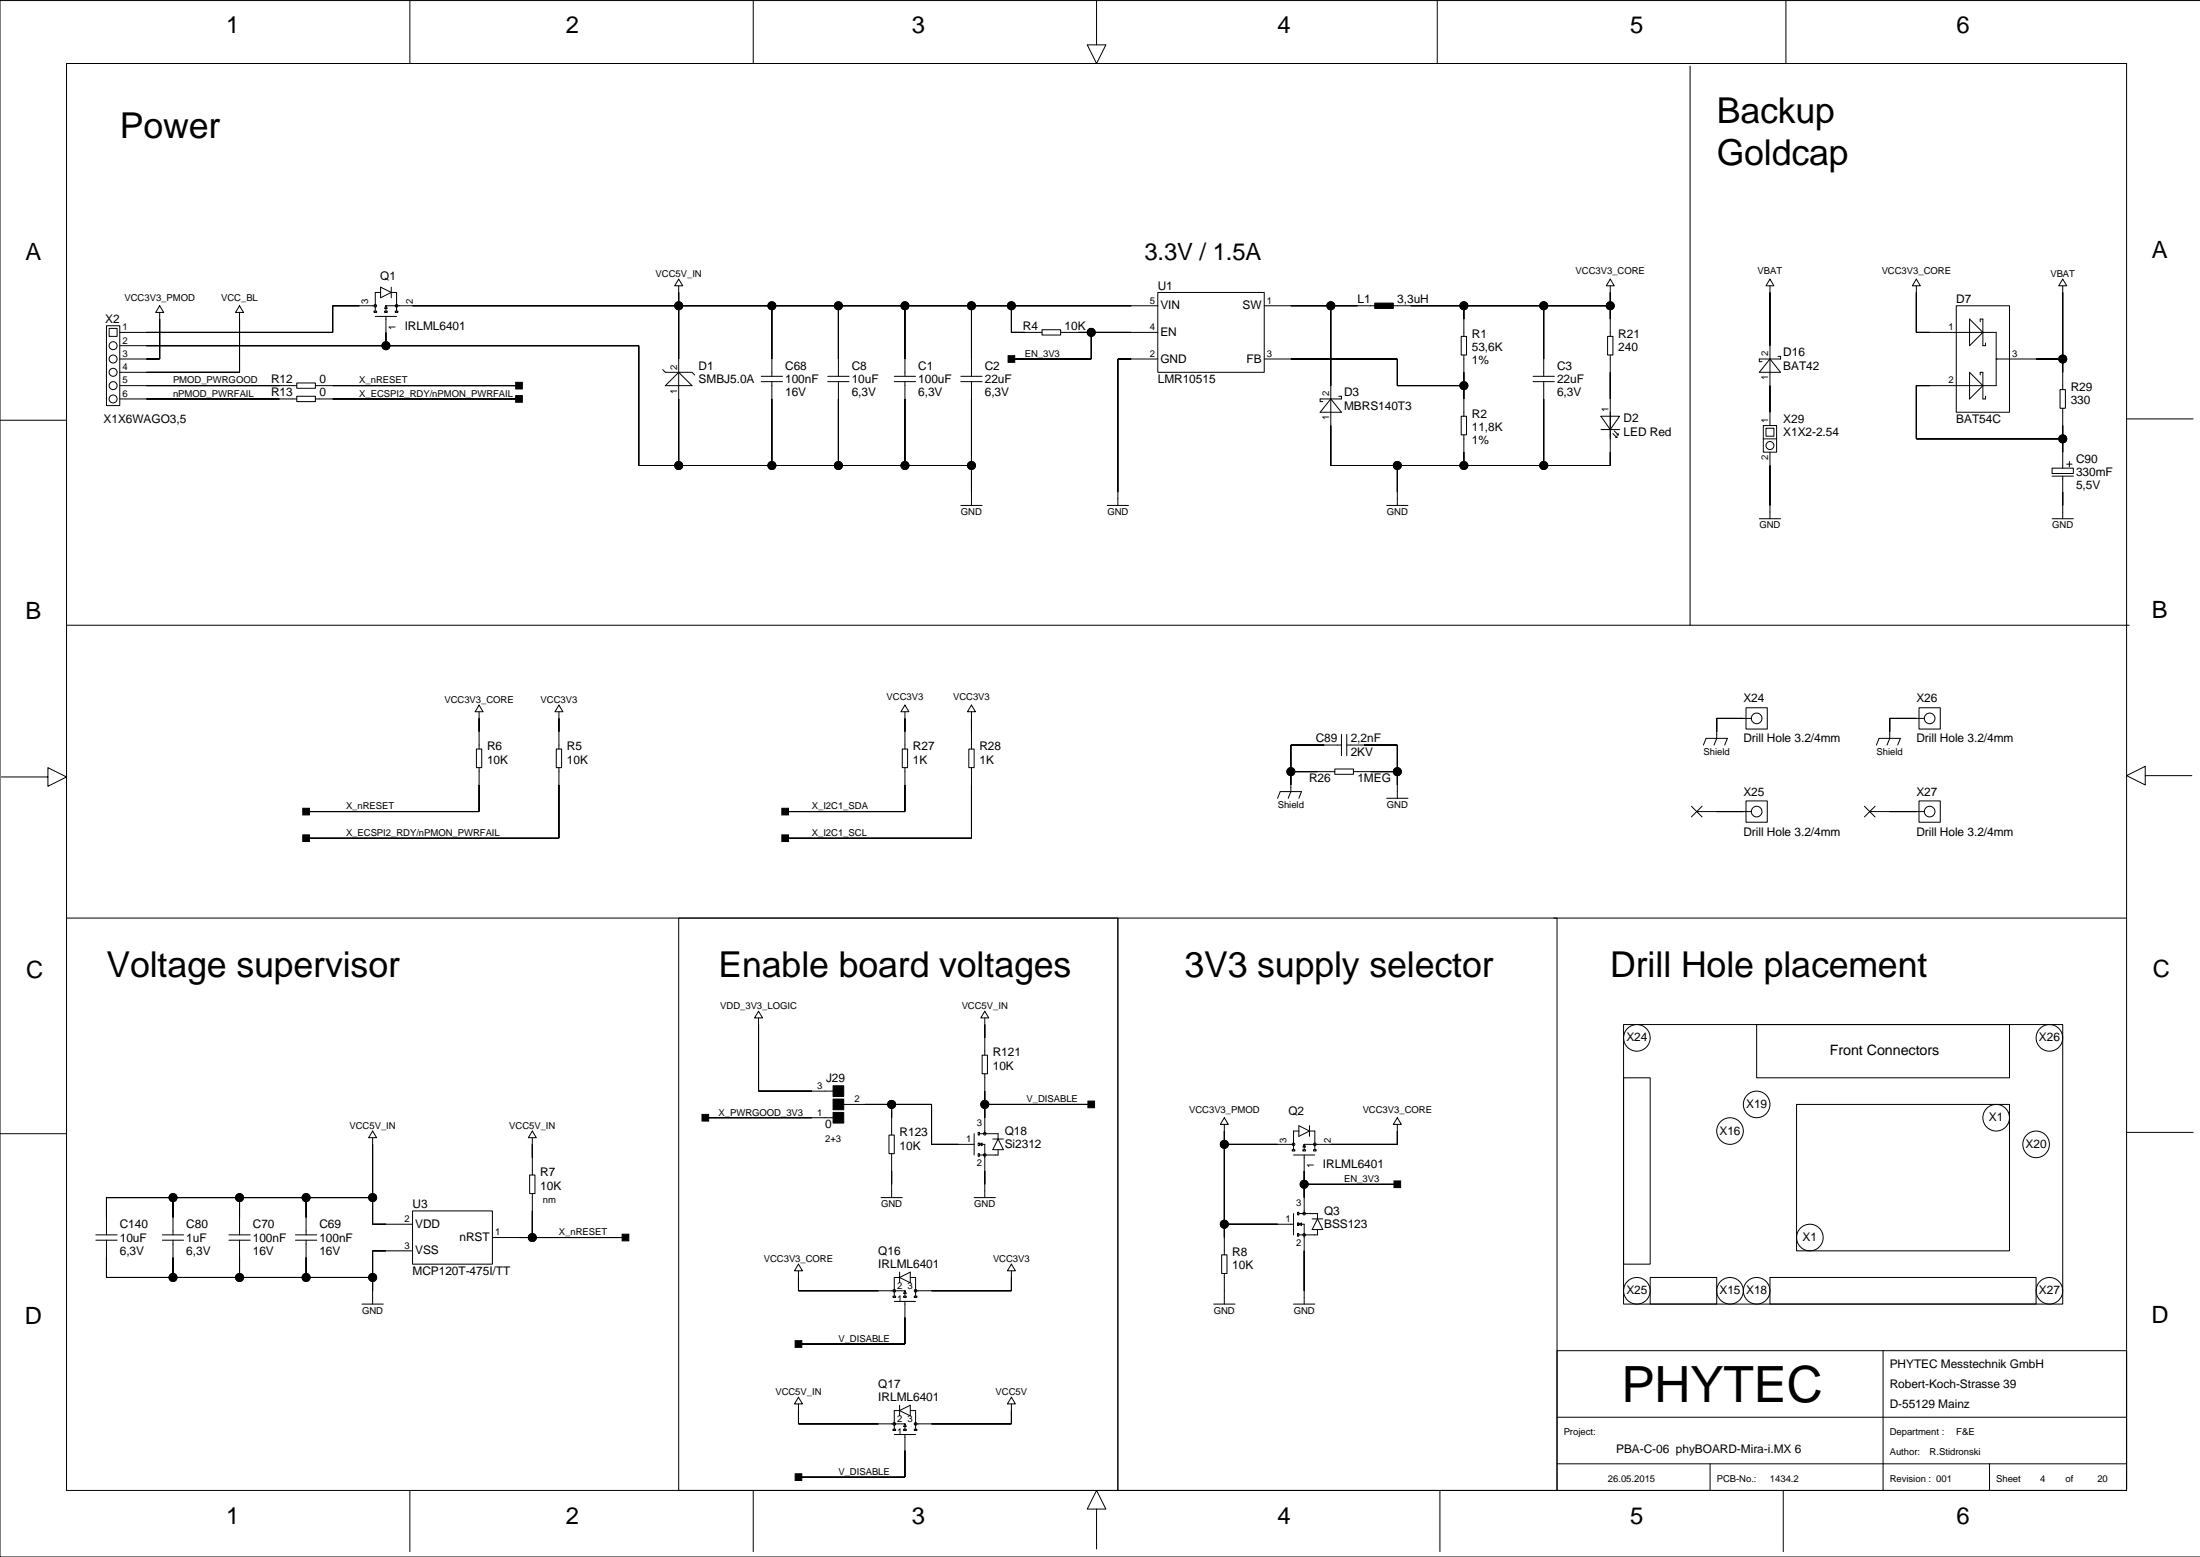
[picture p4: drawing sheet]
<svg xmlns="http://www.w3.org/2000/svg" width="420mm" height="297mm" viewBox="0 0 420 297" stroke-linecap="round" stroke-linejoin="round" font-family="sans-serif">
<g fill="none" stroke="#000" stroke-width=".19">
<path d="M78.2 -.1v12.2M143.7 -.1v12.2M209.2 -.1v8.7h1.8l-1.8 3.5-1.7-3.5h1.7M274.3 -.1v12.2M340.8 -.1v12.2M322.5 12.6v106.7M419.9 .1h-419.9v296.9h419.9M30.5 58.3l.7 1.3h-1.5zM30.5 59.6v8.9h-7.6M45.7 58.3l.8 1.3h-1.6zM45.7 59.6v11.4h-22.8M71.4 59.3h.5v.3h-.5z"/>
<path d="M71.6 58.3h-8.1v5.1h-40.6M72.6 54.8l2.1 1-2.1 1zM72.6 55.8h-1v3.5M73.4 59.3h.5v.3h-.5zM73.6 58.3l.3 .5h-.5zM73.6 58.3h147.3M73.6 58.3v1M74.7 54.8v2M74.7 55.8h1v3.5M75.4 59.3h.5v.3h-.5zM129.5 53.3l.8 1.2h-1.6zM129.5 54.5v34.3"/>
<path d="M147.3 58.3v13.5M160 58.3v13.5M172.7 58.3v13.5M185.4 58.3v13.5M193 58.3v5.1h5.8M220.9 55.8h20.3v15.2h-20.3zM241.2 58.3h21.1M253.9 58.3v30.5h53.4v-21.1M265.9 58.3h41.4M279.3 58.3v5.9M294.6 58.3v13.5M307.3 53.3l.7 1.2h-1.5z"/>
<path d="M307.3 54.5v9.7M337.7 53.3l.8 1.2h-1.5zM337.7 54.5v26.7M365.7 53.3l.7 1.2h-1.5zM365.7 54.5v8.9h15.2v10.2h-15.2v10.1h27.9M373.3 58.3h10.2v20.3h-10.2zM393.6 53.3l.8 1.2h-1.6zM393.6 54.5v19.8M20.3 62.1h2.6v15.3h-2.6zM20.8 62.7h1.5v1.5h-1.5zM22.9 73.6h33.7M22.9 76.1h33.7"/>
<path d="M22.9 66h99v22.8h63.5M56.6 73.1h3.6v1h-3.6zM56.6 75.6h3.6v1h-3.6zM60.2 73.6h38.8M60.2 76.1h38.8M71.6 60.4h4.1M73.6 60.4v5.6M126.5 70.5l.5 .5h5.1l.5 .5M129.5 71l2.6 2.6h-5.1zM145.3 71.8h4M145.3 72.8h4M147.3 72.8v16"/>
<path d="M158 71.8h4M158 72.8h4M160 63.4h.1M160 72.8v16M162.5 63.4h.1M170.6 71.8h4.1M170.6 72.8h4.1M172.7 72.8v16M183.3 71.8h4.1M183.3 72.8h4.1M185.4 72.8v23.6M198.8 62.9h3.6v1h-3.6z"/>
<path d="M202.4 63.4h18.5M208.2 63.4v5.1h-15.2M220.9 68.5h-7.6v27.9M241.2 68.5h25.4v5.1h12.7M253.9 76.1l2.1 2.5h-4.1zM255.5 75.6h.5v.5h-4.1v.5h.5M278.8 64.2h1v3.5h-1zM278.8 79.4h1v3.6h-1zM279.3 67.7v11.7M292.5 71.8h4.1M292.5 72.8h4.1M294.6 72.8v16"/>
<path d="M305.5 79.4h3.5l-1.7 2.5zM306.8 64.2h1v3.5h-1zM337.7 68.5l2.1 2.5h-4.1zM339.3 68h.5v.5h-4.1v.5h.5M375.8 71l2.6 2.6-2.6 2.5zM375.8 60.9l2.6 2.5-2.6 2.6zM377.9 71.5v-.5h.5v5.1h.5v-.5M377.9 61.4v-.5h.5v5.1h.5v-.6M380.9 68.5h.1M380.9 68.5h12.7M393.1 74.3h1v3.6h-1zM393.6 77.9v11.4"/>
<path d="M405.8 79.9h12.7M0 80.2h12.7M183.3 96.4h4.1M211.3 96.4h4M264.6 96.4h4.1M266.6 88.8v7.6M279.3 83v5.8M305.5 81.9h3.5M307.8 82.7l.7 .8M308 82.2l.8 .8M308.3 83.5h.2M308.5 83h.3"/>
<path d="M308.5 83.2v.3M308.8 82.7v.3M335.7 99h4.1M336.5 81.2h2.5v5.1h-2.5zM336.5 83.7h2.5M337 81.7h1.5v1.5h-1.5zM337.7 86.3v12.7M391.6 89.3h4v1h-4zM391.6 99h4M391.6 90.8h4M393.6 90.8v8.2M394.4 88.6h1"/>
<path d="M394.9 88v1.1M12.7 119.3h393.6M91.4 134.5l.8 1.3h-1.5zM91.4 135.8v7.1M106.7 134.5l.7 1.3h-1.5zM106.7 135.8v7.1M172.7 134.5l.7 1.3h-1.5zM172.7 135.8v7.1M185.4 134.5l.7 1.3h-1.5zM185.4 135.8v7.1M333.2 135h4v4.1h-4zM334.2 137.1h-6.6v3.8l-.5 1.2"/>
<path d="M366.2 135h4v4.1h-4zM367.2 137.1h-6.6v3.8l-.5 1.2M.3 148.2h8.8v-1.7l3.6 1.7-3.6 1.8v-1.8M90.9 142.9h1v3.6h-1zM91.4 146.5v8.3h-33M106.1 142.9h1.1v3.6h-1.1zM106.7 146.5v13.4h-48.3M172.2 142.9h1v3.6h-1zM172.7 146.5v8.3h-22.9M184.9 142.9h1v3.6h-1zM185.4 146.5v13.4h-35.6M243.8 152.3l.5-1.3h4.1l-.6 1.3"/>
<path d="M246.3 147.2h8.4M254.7 146.7h3.6v1h-3.6zM256 140.1v4.1M256 142.1h-9.7v8.9l-.5 1.3M257 142.1h9.6v10.2M257 140.1v4.1M258.3 147.2h8.3M264.6 152.3h4.1M322.8 153.8l2 2M323.8 154.8h10.4M324.8 153.8l-2 2M325 142.1l.6-1.2h4l-.5 1.2"/>
<path d="M333.2 152.8h4v4.1h-4zM355.8 153.8l2 2M356.8 154.8h10.4M357.8 153.8l-2 2M358.1 142.1l.5-1.2h4l-.5 1.2M366.2 152.8h4v4.1h-4zM409.4 148v1.8l-3.6-1.8 3.6-1.8v1.8h8.8M12.7 175.1h200.6M129.5 175.1h83.8v109.2h-83.8zM213.3 175.1h83.8v109.2h-83.8zM296.5 175.1h109.2M144.7 192.9l.8 1.3h-1.5z"/>
<path d="M144.7 194.2v14h14.3M187.9 192.9l.8 1.3h-1.5zM187.9 194.2v7.1M309.8 195.5h83.8v53.3h-83.8zM335.2 195.5h48.3v10.1h-48.3zM0 216.3h12.7M71.1 215.8l.8 1.2h-1.6zM71.1 217v16.6h7.6M101.6 215.8l.7 1.2h-1.5zM101.6 217v7.2M134.6 213.2h24.4M161 210.7h16.8v7.6h8.1"/>
<path d="M169.6 216.5h1v3.6h-1zM170.1 210.7v5.8M185.9 216.3v4M186.6 216h.3v.5h-.3zM186.6 218.1h.3v.5h-.3zM186.9 218.3l.5-.2v.5zM186.9 216.3h3.6v1M186.9 218.3h1v10.2M187.4 201.3h1v3.6h-1zM187.9 204.9v11.4M187.9 210.7h20.3M189.4 217.3h2.1"/>
<path d="M190.5 219.3v1h-3.6M190.5 217.3l1 2h-2.1zM233.6 213.2l.8 1.3h-1.5zM233.6 218.3h13.2M233.6 214.5v24.9M246.6 219.3h.5v.3h-.5zM247.8 215.8h-1v3.5M247.8 214.8l2.1 1-2.1 1zM248.6 219.3h.5v.3h-.5zM248.9 218.3l.2 .5h-.5zM248.9 218.3v1M249.9 214.8v2"/>
<path d="M249.9 215.8h1v3.5M250.6 219.3h.5v.3h-.5zM266.6 213.2l.8 1.3h-1.5zM266.6 214.5v3.8h-17.7M309.8 205.6h5.1v35.6h-5.1zM342.8 210.7h40.7v27.9h-40.7zM405.8 216h12.7M18.3 235.6h4M18.3 236.6h4M20.3 236.6v7.1h50.8M31 235.6h4M31 236.6h4"/>
<path d="M33 228.5v7.1M33 236.6v7.1M43.7 235.6h4M43.7 236.6h4M45.7 228.5v7.1M45.7 236.6v7.1M56.4 235.6h4M56.4 236.6h4M58.4 228.5v7.1M58.4 236.6v7.1M71.1 228.5h-50.8v7.1M78.7 231h15.3v10.2h-15.3z"/>
<path d="M78.7 238.6h-7.6v10.2M94 236.1h25.4M101.1 224.2h1v3.5h-1zM101.6 227.7v8.4M168.1 228.5h4.1M170.1 220.1v8.4M185.9 228.5h4M186.6 220.1h.3v.5h-.3zM233.1 239.4h1v3.5h-1zM233.6 233.6h13.2M246.8 231.5v4.1M246.8 220.3h4.1"/>
<path d="M247.6 231.3h.2v.5h-.2zM247.6 233.3h.2v.5h-.2zM247.6 235.3h.2v.5h-.2zM247.8 233.6l.6-.3v.5zM247.8 233.6h1.1v15.2M247.8 231.5h3.6v1M248.9 220.3v11.2M248.9 225.9h17.7M250.4 232.5h2M251.4 234.6v1h-3.6M251.4 232.5l1 2.1h-2zM69.1 248.8h4"/>
<path d="M152.4 241.2l.7 1.2h-1.5zM152.4 242.4v3.9h20.3M170.4 247.3h.5v.2h-.5zM170.6 248.3h4.1M171.7 243.7h-1.1v3.6M171.7 243.7l2-1v2zM171.7 242.7v2M172.4 247.3h.5v.2h-.5zM172.7 246.3l.2 .5h-.5zM172.7 246.3v1M172.7 248.3v8.1h-20.3M173.7 243.7h1v3.6"/>
<path d="M174.5 247.3h.5v.2h-.5zM193 241.2l.8 1.2h-1.6zM193 242.4v3.9h-18.3M231.6 248.8h4.1M233.6 246.3h.1M233.6 242.9v5.9M246.8 248.8h4.1M297.1 257.7h108.7v26.6h-108.7zM314.9 243.7h12.7v5.1h-12.7zM337.7 243.7h50.8v5.1h-50.8zM359.3 257.7v26.6M152.4 266.6l.7 1.2h-1.5z"/>
<path d="M152.4 267.8v3.8h20.3M170.4 272.7h.5v.2h-.5zM170.6 273.7h4.1M171.7 268.1v2M171.7 269.1l2-1v2zM171.7 269.1h-1.1v3.6M172.4 272.7h.5v.2h-.5zM172.7 271.6l.2 .6h-.5zM172.7 271.6v1.1M172.7 273.7v8.1h-20.3M173.7 269.1h1v3.6M174.5 272.7h.5v.2h-.5z"/>
<path d="M193 266.6l.8 1.2h-1.6zM193 267.8v3.8h-18.3M297.1 279.3h108.7M297.1 270.4h108.7M326.3 279.3v5M379.6 279.3v5M78.2 284.3v11.7M143.7 284.3v11.7M209.2 287.9h1.8l-1.8-3.6-1.7 3.6h1.7v7.6M274.8 284.3v11.7M340.3 284.3v11.7M405.8 284.1v-272h-393.1v272.2h393.1"/>
<circle cx="71.6" cy="58.3" r=".25"/>
<circle cx="75.7" cy="58.3" r=".25"/>
<circle cx="129.5" cy="58.3" r=".76"/>
<circle cx="147.3" cy="58.3" r=".76"/>
<circle cx="160" cy="58.3" r=".76"/>
<circle cx="172.7" cy="58.3" r=".76"/>
<circle cx="185.4" cy="58.3" r=".76"/>
<circle cx="193" cy="58.3" r=".76"/>
<circle cx="253.9" cy="58.3" r=".76"/>
<circle cx="279.3" cy="58.3" r=".76"/>
<circle cx="294.6" cy="58.3" r=".76"/>
<circle cx="307.3" cy="58.3" r=".76"/>
<circle cx="21.6" cy="71" r=".76"/>
<circle cx="21.6" cy="68.5" r=".76"/>
<circle cx="21.6" cy="76.1" r=".76"/>
<circle cx="21.6" cy="66" r=".76"/>
<circle cx="21.6" cy="73.6" r=".76"/>
<circle cx="73.6" cy="66" r=".76"/>
<circle cx="208.2" cy="63.4" r=".76"/>
<circle cx="279.3" cy="73.6" r=".76"/>
<circle cx="393.6" cy="68.5" r=".76"/>
<circle cx="129.5" cy="88.8" r=".76"/>
<circle cx="147.3" cy="88.8" r=".76"/>
<circle cx="160" cy="88.8" r=".76"/>
<circle cx="172.7" cy="88.8" r=".76"/>
<circle cx="185.4" cy="88.8" r=".76"/>
<circle cx="266.6" cy="88.8" r=".76"/>
<circle cx="279.3" cy="88.8" r=".76"/>
<circle cx="294.6" cy="88.8" r=".76"/>
<circle cx="337.7" cy="85" r=".76"/>
<circle cx="393.6" cy="83.7" r=".76"/>
<circle cx="335.2" cy="137.1" r="1.02"/>
<circle cx="368.2" cy="137.1" r="1.02"/>
<circle cx="246.3" cy="147.2" r=".76"/>
<circle cx="266.6" cy="147.2" r=".76"/>
<circle cx="335.2" cy="154.8" r="1.02"/>
<circle cx="368.2" cy="154.8" r="1.02"/>
<circle cx="312.3" cy="198" r="2.54"/>
<circle cx="391.1" cy="198" r="2.54"/>
<circle cx="170.1" cy="210.7" r=".76"/>
<circle cx="187.9" cy="216.3" r=".25"/>
<circle cx="187.9" cy="210.7" r=".76"/>
<circle cx="233.6" cy="218.3" r=".76"/>
<circle cx="246.8" cy="218.3" r=".25"/>
<circle cx="250.9" cy="218.3" r=".25"/>
<circle cx="330.1" cy="215.8" r="2.54"/>
<circle cx="335.2" cy="210.7" r="2.54"/>
<circle cx="380.9" cy="213.2" r="2.54"/>
<circle cx="388.5" cy="218.3" r="2.54"/>
<circle cx="33" cy="228.5" r=".76"/>
<circle cx="45.7" cy="228.5" r=".76"/>
<circle cx="58.4" cy="228.5" r=".76"/>
<circle cx="71.1" cy="228.5" r=".76"/>
<circle cx="101.6" cy="236.1" r=".76"/>
<circle cx="187.9" cy="220.3" r=".25"/>
<circle cx="233.6" cy="233.6" r=".76"/>
<circle cx="248.9" cy="231.5" r=".25"/>
<circle cx="248.9" cy="235.6" r=".25"/>
<circle cx="248.9" cy="225.9" r=".76"/>
<circle cx="345.4" cy="236.1" r="2.54"/>
<circle cx="33" cy="243.7" r=".76"/>
<circle cx="45.7" cy="243.7" r=".76"/>
<circle cx="58.4" cy="243.7" r=".76"/>
<circle cx="71.1" cy="243.7" r=".76"/>
<circle cx="170.6" cy="246.3" r=".25"/>
<circle cx="174.7" cy="246.3" r=".25"/>
<circle cx="312.3" cy="246.2" r="2.54"/>
<circle cx="330.1" cy="246.3" r="2.54"/>
<circle cx="335.2" cy="246.3" r="2.54"/>
<circle cx="391.1" cy="246.2" r="2.54"/>
<circle cx="170.6" cy="271.6" r=".25"/>
<circle cx="174.7" cy="271.6" r=".25"/>
</g>
<g fill="#000" stroke="#000" stroke-width=".19">
<path d="M63.5 58.3v5.1z" fill-rule="evenodd"/>
<path d="M63.5 58.3h5.1z" fill-rule="evenodd"/>
<path d="M129.5 58.3v10.2z" fill-rule="evenodd"/>
<path d="M129.5 55.8v2.5z" fill-rule="evenodd"/>
<path d="M78.7 58.3h50.8z" fill-rule="evenodd"/>
<path d="M147.3 58.3v10.2z" fill-rule="evenodd"/>
<path d="M129.5 58.3h17.8z" fill-rule="evenodd"/>
<path d="M160 58.3v10.2z" fill-rule="evenodd"/>
<path d="M147.3 58.3h12.7z" fill-rule="evenodd"/>
<path d="M172.7 58.3v10.2z" fill-rule="evenodd"/>
<path d="M160 58.3h12.7z" fill-rule="evenodd"/>
<path d="M185.4 58.3v10.2z" fill-rule="evenodd"/>
<path d="M172.7 58.3h12.7z" fill-rule="evenodd"/>
<path d="M193 58.3v5.1z" fill-rule="evenodd"/>
<path d="M185.4 58.3h7.6z" fill-rule="evenodd"/>
<path d="M193 58.3h22.9z" fill-rule="evenodd"/>
<path d="M253.9 58.3v15.3z" fill-rule="evenodd"/>
<path d="M246.3 58.3h7.6z" fill-rule="evenodd"/>
<path d="M253.9 58.3h5.1z" fill-rule="evenodd"/>
<path d="M262.3 57.8h3.6v1h-3.6z" fill-rule="evenodd"/>
<path d="M269.2 58.3h10.1z" fill-rule="evenodd"/>
<path d="M279.3 58.3v2.6z" fill-rule="evenodd"/>
<path d="M294.6 58.3v10.2z" fill-rule="evenodd"/>
<path d="M279.3 58.3h15.3z" fill-rule="evenodd"/>
<path d="M307.3 58.3v2.6z" fill-rule="evenodd"/>
<path d="M294.6 58.3h12.7z" fill-rule="evenodd"/>
<path d="M307.3 55.8v2.5z" fill-rule="evenodd"/>
<path d="M337.7 55.8v10.2z" fill-rule="evenodd"/>
<path d="M365.7 55.8v7.6z" fill-rule="evenodd"/>
<path d="M393.6 55.8v12.7z" fill-rule="evenodd"/>
<path d="M27.9 68.5h2.6z" fill-rule="evenodd"/>
<path d="M30.5 60.9v7.6z" fill-rule="evenodd"/>
<path d="M27.9 71h17.8z" fill-rule="evenodd"/>
<path d="M45.7 60.9v10.1z" fill-rule="evenodd"/>
<path d="M27.9 76.1h25.4z" fill-rule="evenodd"/>
<path d="M27.9 73.6h25.4z" fill-rule="evenodd"/>
<path d="M27.9 63.4h35.6z" fill-rule="evenodd"/>
<path d="M63.5 76.1h2.5z" fill-rule="evenodd"/>
<path d="M27.9 66h45.7z" fill-rule="evenodd"/>
<path d="M73.6 63.4v2.6z" fill-rule="evenodd"/>
<path d="M98.4 72.9h1.3v1.3h-1.3z" fill-rule="evenodd"/>
<path d="M98.4 75.5h1.3v1.2h-1.3z" fill-rule="evenodd"/>
<path d="M63.5 73.6h35.5z" fill-rule="evenodd"/>
<path d="M66 76.1h33z" fill-rule="evenodd"/>
<path d="M121.9 66v22.8z" fill-rule="evenodd"/>
<path d="M73.6 66h48.3z" fill-rule="evenodd"/>
<path d="M129.5 76.1v12.7z" fill-rule="evenodd"/>
<path d="M147.3 76.1v12.7z" fill-rule="evenodd"/>
<path d="M160 76.1v12.7z" fill-rule="evenodd"/>
<path d="M172.7 76.1v12.7z" fill-rule="evenodd"/>
<path d="M185.4 76.1v12.7z" fill-rule="evenodd"/>
<path d="M192.4 67.9h1.2v1.2h-1.2z" fill-rule="evenodd"/>
<path d="M193 63.4h2.5z" fill-rule="evenodd"/>
<path d="M205.7 63.4h2.5z" fill-rule="evenodd"/>
<path d="M208.2 63.4v5.1z" fill-rule="evenodd"/>
<path d="M193 68.5h15.2z" fill-rule="evenodd"/>
<path d="M213.3 68.5v25.4z" fill-rule="evenodd"/>
<path d="M213.3 68.5h2.6z" fill-rule="evenodd"/>
<path d="M208.2 63.4h7.7z" fill-rule="evenodd"/>
<path d="M266.6 68.5v5.1z" fill-rule="evenodd"/>
<path d="M246.3 68.5h20.3z" fill-rule="evenodd"/>
<path d="M279.3 73.6v2.5z" fill-rule="evenodd"/>
<path d="M279.3 71v2.6z" fill-rule="evenodd"/>
<path d="M266.6 73.6h12.7z" fill-rule="evenodd"/>
<path d="M294.6 76.1v12.7z" fill-rule="evenodd"/>
<path d="M307.3 71v5.1z" fill-rule="evenodd"/>
<path d="M337.7 73.6v5z" fill-rule="evenodd"/>
<path d="M365.7 73.6v10.1z" fill-rule="evenodd"/>
<path d="M365.7 63.4h2.5z" fill-rule="evenodd"/>
<path d="M365.7 73.6h2.5z" fill-rule="evenodd"/>
<path d="M393.6 68.5v2.5z" fill-rule="evenodd"/>
<path d="M388.5 68.5h5.1z" fill-rule="evenodd"/>
<path d="M121.9 88.8h7.6z" fill-rule="evenodd"/>
<path d="M129.5 88.8h17.8z" fill-rule="evenodd"/>
<path d="M147.3 88.8h12.7z" fill-rule="evenodd"/>
<path d="M160 88.8h12.7z" fill-rule="evenodd"/>
<path d="M185.4 88.8v5.1z" fill-rule="evenodd"/>
<path d="M172.7 88.8h12.7z" fill-rule="evenodd"/>
<path d="M253.9 81.2v7.6z" fill-rule="evenodd"/>
<path d="M266.6 88.8v5.1z" fill-rule="evenodd"/>
<path d="M253.9 88.8h12.7z" fill-rule="evenodd"/>
<path d="M279.3 86.3v2.5z" fill-rule="evenodd"/>
<path d="M266.6 88.8h12.7z" fill-rule="evenodd"/>
<path d="M279.3 88.8h15.3z" fill-rule="evenodd"/>
<path d="M307.3 86.3v2.5z" fill-rule="evenodd"/>
<path d="M294.6 88.8h12.7z" fill-rule="evenodd"/>
<path d="M337.7 88.8v7.6z" fill-rule="evenodd"/>
<path d="M393.6 93.9v2.5z" fill-rule="evenodd"/>
<path d="M365.7 83.7h27.9z" fill-rule="evenodd"/>
<path d="M393.6 81.2v2.5z" fill-rule="evenodd"/>
<path d="M393.6 83.7v2.6z" fill-rule="evenodd"/>
<path d="M91.4 137.1v2.5z" fill-rule="evenodd"/>
<path d="M106.7 137.1v2.5z" fill-rule="evenodd"/>
<path d="M172.7 137.1v2.5z" fill-rule="evenodd"/>
<path d="M185.4 137.1v2.5z" fill-rule="evenodd"/>
<path d="M327.6 137.1v2.5z" fill-rule="evenodd"/>
<path d="M327.6 137.1h5.1z" fill-rule="evenodd"/>
<path d="M360.6 137.1v2.5z" fill-rule="evenodd"/>
<path d="M360.6 137.1h5.1z" fill-rule="evenodd"/>
<path d="M57.8 154.2h1.2v1.3h-1.2z" fill-rule="evenodd"/>
<path d="M91.4 149.8v5z" fill-rule="evenodd"/>
<path d="M58.4 154.8h33z" fill-rule="evenodd"/>
<path d="M106.7 149.8v10.1z" fill-rule="evenodd"/>
<path d="M58.4 159.9h48.3z" fill-rule="evenodd"/>
<path d="M149.2 154.2h1.3v1.3h-1.3z" fill-rule="evenodd"/>
<path d="M149.8 154.8h22.9z" fill-rule="evenodd"/>
<path d="M172.7 149.8v5z" fill-rule="evenodd"/>
<path d="M185.4 149.8v10.1z" fill-rule="evenodd"/>
<path d="M149.8 159.9h35.6z" fill-rule="evenodd"/>
<path d="M246.3 142.1v5.1z" fill-rule="evenodd"/>
<path d="M246.3 147.2v2.6z" fill-rule="evenodd"/>
<path d="M246.3 147.2h5.1z" fill-rule="evenodd"/>
<path d="M246.3 142.1h6.4z" fill-rule="evenodd"/>
<path d="M260.3 142.1h6.3z" fill-rule="evenodd"/>
<path d="M266.6 142.1v5.1z" fill-rule="evenodd"/>
<path d="M266.6 147.2v2.6z" fill-rule="evenodd"/>
<path d="M261.6 147.2h5z" fill-rule="evenodd"/>
<path d="M327.6 154.8h5.1z" fill-rule="evenodd"/>
<path d="M360.6 154.8h5.1z" fill-rule="evenodd"/>
<path d="M57.8 159.3h1.2v1.2h-1.2z" fill-rule="evenodd"/>
<path d="M149.2 159.3h1.3v1.2h-1.3z" fill-rule="evenodd"/>
<path d="M144.7 195.5v12.7z" fill-rule="evenodd"/>
<path d="M187.9 195.5v2.5z" fill-rule="evenodd"/>
<path d="M71.1 218.3v10.2z" fill-rule="evenodd"/>
<path d="M101.6 218.3v2.6z" fill-rule="evenodd"/>
<path d="M134 212.6h1.2v1.3h-1.2z" fill-rule="evenodd"/>
<path d="M134.6 213.2h20.3z" fill-rule="evenodd"/>
<path d="M144.7 208.2h10.2z" fill-rule="evenodd"/>
<path d="M159 209.7h2v2h-2z" fill-rule="evenodd"/>
<path d="M159 212.2h2v2.1h-2z" fill-rule="evenodd"/>
<path d="M159 207.1h2v2.1h-2z" fill-rule="evenodd"/>
<path d="M165.1 210.7h5z" fill-rule="evenodd"/>
<path d="M170.1 210.7v2.5z" fill-rule="evenodd"/>
<path d="M170.1 210.7h7.7z" fill-rule="evenodd"/>
<path d="M177.8 210.7v7.6z" fill-rule="evenodd"/>
<path d="M177.8 218.3h5z" fill-rule="evenodd"/>
<path d="M187.9 210.7v2.5z" fill-rule="evenodd"/>
<path d="M187.9 208.2v2.5z" fill-rule="evenodd"/>
<path d="M207.6 210.1h1.3v1.2h-1.3z" fill-rule="evenodd"/>
<path d="M187.9 210.7h20.3z" fill-rule="evenodd"/>
<path d="M233.6 218.3v15.3z" fill-rule="evenodd"/>
<path d="M233.6 215.8v2.5z" fill-rule="evenodd"/>
<path d="M233.6 218.3h10.2z" fill-rule="evenodd"/>
<path d="M253.9 218.3h12.7z" fill-rule="evenodd"/>
<path d="M266.6 215.8v2.5z" fill-rule="evenodd"/>
<path d="M20.3 239.9v3.8z" fill-rule="evenodd"/>
<path d="M20.3 228.5v3.8z" fill-rule="evenodd"/>
<path d="M33 239.9v3.8z" fill-rule="evenodd"/>
<path d="M33 228.5v3.8z" fill-rule="evenodd"/>
<path d="M20.3 228.5h12.7z" fill-rule="evenodd"/>
<path d="M33 228.5h12.7z" fill-rule="evenodd"/>
<path d="M45.7 239.9v3.8z" fill-rule="evenodd"/>
<path d="M45.7 228.5v3.8z" fill-rule="evenodd"/>
<path d="M58.4 239.9v3.8z" fill-rule="evenodd"/>
<path d="M58.4 228.5v3.8z" fill-rule="evenodd"/>
<path d="M45.7 228.5h12.7z" fill-rule="evenodd"/>
<path d="M71.1 238.6v5.1z" fill-rule="evenodd"/>
<path d="M71.1 228.5v5.1z" fill-rule="evenodd"/>
<path d="M58.4 228.5h12.7z" fill-rule="evenodd"/>
<path d="M71.1 238.6h2.5z" fill-rule="evenodd"/>
<path d="M71.1 233.6h2.5z" fill-rule="evenodd"/>
<path d="M101.6 231v5.1z" fill-rule="evenodd"/>
<path d="M99 236.1h2.6z" fill-rule="evenodd"/>
<path d="M118.7 235.5h1.3v1.2h-1.3z" fill-rule="evenodd"/>
<path d="M101.6 236.1h17.8z" fill-rule="evenodd"/>
<path d="M170.1 223.4v2.5z" fill-rule="evenodd"/>
<path d="M187.9 223.4v2.5z" fill-rule="evenodd"/>
<path d="M233.6 233.6v2.5z" fill-rule="evenodd"/>
<path d="M233.6 233.6h10.2z" fill-rule="evenodd"/>
<path d="M248.9 223.4v2.5z" fill-rule="evenodd"/>
<path d="M248.9 225.9v2.6z" fill-rule="evenodd"/>
<path d="M248.9 238.6v7.7z" fill-rule="evenodd"/>
<path d="M266 225.3h1.3v1.3h-1.3z" fill-rule="evenodd"/>
<path d="M248.9 225.9h17.7z" fill-rule="evenodd"/>
<path d="M20.3 243.7h12.7z" fill-rule="evenodd"/>
<path d="M33 243.7h12.7z" fill-rule="evenodd"/>
<path d="M45.7 243.7h12.7z" fill-rule="evenodd"/>
<path d="M71.1 243.7v2.6z" fill-rule="evenodd"/>
<path d="M58.4 243.7h12.7z" fill-rule="evenodd"/>
<path d="M151.7 255.8h1.3v1.2h-1.3z" fill-rule="evenodd"/>
<path d="M152.4 243.7v2.6z" fill-rule="evenodd"/>
<path d="M152.4 246.3h15.2z" fill-rule="evenodd"/>
<path d="M172.7 251.3v5.1z" fill-rule="evenodd"/>
<path d="M152.4 256.4h20.3z" fill-rule="evenodd"/>
<path d="M177.8 246.3h15.2z" fill-rule="evenodd"/>
<path d="M193 243.7v2.6z" fill-rule="evenodd"/>
<path d="M152.4 269.1v2.5z" fill-rule="evenodd"/>
<path d="M152.4 271.6h15.2z" fill-rule="evenodd"/>
<path d="M172.7 276.7v5.1z" fill-rule="evenodd"/>
<path d="M177.8 271.6h15.2z" fill-rule="evenodd"/>
<path d="M193 269.1v2.5z" fill-rule="evenodd"/>
<path d="M151.7 281.2h1.3v1.2h-1.3z" fill-rule="evenodd"/>
<path d="M152.4 281.8h20.3z" fill-rule="evenodd"/>
<circle cx="129.5" cy="58.3" r=".76"/>
<circle cx="147.3" cy="58.3" r=".76"/>
<circle cx="160" cy="58.3" r=".76"/>
<circle cx="172.7" cy="58.3" r=".76"/>
<circle cx="185.4" cy="58.3" r=".76"/>
<circle cx="193" cy="58.3" r=".76"/>
<circle cx="253.9" cy="58.3" r=".76"/>
<circle cx="279.3" cy="58.3" r=".76"/>
<circle cx="294.6" cy="58.3" r=".76"/>
<circle cx="307.3" cy="58.3" r=".76"/>
<circle cx="73.6" cy="66" r=".76"/>
<circle cx="208.2" cy="63.4" r=".76"/>
<circle cx="279.3" cy="73.6" r=".76"/>
<circle cx="393.6" cy="68.5" r=".76"/>
<circle cx="129.5" cy="88.8" r=".76"/>
<circle cx="147.3" cy="88.8" r=".76"/>
<circle cx="160" cy="88.8" r=".76"/>
<circle cx="172.7" cy="88.8" r=".76"/>
<circle cx="185.4" cy="88.8" r=".76"/>
<circle cx="266.6" cy="88.8" r=".76"/>
<circle cx="279.3" cy="88.8" r=".76"/>
<circle cx="294.6" cy="88.8" r=".76"/>
<circle cx="393.6" cy="83.7" r=".76"/>
<circle cx="246.3" cy="147.2" r=".76"/>
<circle cx="266.6" cy="147.2" r=".76"/>
<circle cx="170.1" cy="210.7" r=".76"/>
<circle cx="187.9" cy="210.7" r=".76"/>
<circle cx="233.6" cy="218.3" r=".76"/>
<circle cx="33" cy="228.5" r=".76"/>
<circle cx="45.7" cy="228.5" r=".76"/>
<circle cx="58.4" cy="228.5" r=".76"/>
<circle cx="71.1" cy="228.5" r=".76"/>
<circle cx="101.6" cy="236.1" r=".76"/>
<circle cx="233.6" cy="233.6" r=".76"/>
<circle cx="248.9" cy="225.9" r=".76"/>
<circle cx="33" cy="243.7" r=".76"/>
<circle cx="45.7" cy="243.7" r=".76"/>
<circle cx="58.4" cy="243.7" r=".76"/>
<circle cx="71.1" cy="243.7" r=".76"/>
</g>
<text font-size="9.5" x="309.4" y="267.4">PHYTEC</text>
<g font-size="6.8">
<text x="327.6" y="23.4">Backup</text>
<text x="22.9" y="26.3">Power</text>
<text x="327.6" y="31.4">Goldcap</text>
<text x="20.3" y="186.3">Voltage supervisor</text>
<text x="137.1" y="186.3">Enable board voltages</text>
<text x="226" y="186.3">3V3 supply selector</text>
<text x="307.3" y="186.3">Drill Hole placement</text>
</g>
<g font-size="4.5">
<text x="43.2" y="6.4">1</text>
<text x="107.9" y="6.4">2</text>
<text x="174" y="6.4">3</text>
<text x="243.8" y="6.4">4</text>
<text x="311.1" y="6.4">5</text>
<text x="373.3" y="6.4">6</text>
<text x="4.8" y="49.5">A</text>
<text x="218.4" y="49.7">3.3V / 1.5A</text>
<text x="410.6" y="49.3">A</text>
<text x="4.8" y="118.1">B</text>
<text x="410.6" y="117.8">B</text>
<text x="5" y="186.7">C</text>
<text x="410.8" y="186.4">C</text>
<text x="4.7" y="252.7">D</text>
<text x="410.5" y="252.4">D</text>
<text x="43.2" y="290.8">1</text>
<text x="107.9" y="290.8">2</text>
<text x="174" y="290.8">3</text>
<text x="243.8" y="290.8">4</text>
<text x="311.1" y="290.8">5</text>
<text x="373.3" y="290.8">6</text>
</g>
<text font-size="2.7" x="349.2" y="201.2">Front Connectors</text>
<g font-size="2.3">
<text x="72.5" y="53.4">Q1</text>
<text x="220.9" y="55.3">U1</text>
<text x="221.4" y="59">VIN</text>
<text x="237.1" y="59">SW</text>
<text x="259.1" y="57.8">L1</text>
<text x="266.6" y="57.8">3,3uH</text>
<text x="373.3" y="57.8">D7</text>
<text x="20.1" y="61.6">X2</text>
<text x="77.2" y="62.9">IRLML6401</text>
<text x="195.2" y="62.9">R4</text>
<text x="203.2" y="62.9">10K</text>
<text x="221.4" y="64.1">EN</text>
<text x="280.9" y="64.4">R1</text>
<text x="308.8" y="64.4">R21</text>
<text x="133.3" y="70.5">D1</text>
<text x="149.8" y="70.5">C68</text>
<text x="162.5" y="70.5">C8</text>
<text x="175.2" y="70.5">C1</text>
<text x="187.9" y="70.5">C2</text>
<text x="221.4" y="69.2">GND</text>
<text x="237.9" y="69.2">FB</text>
<text x="280.9" y="67">53,6K</text>
<text x="280.9" y="69.5">1%</text>
<text x="297.1" y="70.5">C3</text>
<text x="308.8" y="67">240</text>
<text x="340.3" y="68">D16</text>
<text x="340.3" y="70.5">BAT42</text>
<text x="51.7" y="73.1">R12</text>
<text x="51.7" y="75.6">R13</text>
<text x="60.9" y="73.1">0</text>
<text x="60.9" y="75.6">0</text>
<text x="133.3" y="73.1">SMBJ5.0A</text>
<text x="149.8" y="73.1">100nF</text>
<text x="149.8" y="75.6">16V</text>
<text x="162.5" y="73.1">10uF</text>
<text x="162.5" y="75.6">6,3V</text>
<text x="175.2" y="75.6">6,3V</text>
<text x="175.2" y="73.1">100uF</text>
<text x="187.9" y="75.6">6,3V</text>
<text x="187.9" y="73.1">22uF</text>
<text x="220.9" y="73.1">LMR10515</text>
<text x="256.5" y="75.6">D3</text>
<text x="297.1" y="73.1">22uF</text>
<text x="297.1" y="75.6">6,3V</text>
<text x="395.1" y="74.6">R29</text>
<text x="395.1" y="77.1">330</text>
<text x="19.8" y="80.7">X1X6WAGO3,5</text>
<text x="256.5" y="78.1">MBRS140T3</text>
<text x="280.9" y="82.2">11,8K</text>
<text x="280.9" y="79.7">R2</text>
<text x="309.8" y="83.2">LED Red</text>
<text x="309.8" y="80.6">D2</text>
<text x="340.3" y="83.2">X1X2-2.54</text>
<text x="340.3" y="80.7">X29</text>
<text x="373.3" y="80.7">BAT54C</text>
<text x="280.9" y="84.7">1%</text>
<text x="396.1" y="88.3">C90</text>
<text x="396.1" y="90.8">330mF</text>
<text x="396.1" y="93.4">5,5V</text>
<text x="332.7" y="134">X24</text>
<text x="365.7" y="134">X26</text>
<text x="92.9" y="143.1">R6</text>
<text x="108.2" y="143.1">R5</text>
<text x="174.2" y="143.1">R27</text>
<text x="186.9" y="143.1">R28</text>
<text x="251.1" y="141.6">C89</text>
<text x="257.8" y="141.6">2,2nF</text>
<text x="332.7" y="141.6">Drill Hole 3.2/4mm</text>
<text x="365.7" y="141.6">Drill Hole 3.2/4mm</text>
<text x="92.9" y="145.7">10K</text>
<text x="108.2" y="145.7">10K</text>
<text x="174.2" y="145.7">1K</text>
<text x="186.9" y="145.7">1K</text>
<text x="249.8" y="149.2">R26</text>
<text x="257.8" y="144.2">2KV</text>
<text x="259" y="149.2">1MEG</text>
<text x="332.7" y="151.8">X25</text>
<text x="365.7" y="151.8">X27</text>
<text x="332.7" y="159.4">Drill Hole 3.2/4mm</text>
<text x="365.7" y="159.4">Drill Hole 3.2/4mm</text>
<text x="189.4" y="201.6">R121</text>
<text x="310.3" y="198.7">X24</text>
<text x="389.1" y="198.7">X26</text>
<text x="157.6" y="206.4">J29</text>
<text x="189.4" y="204.1">10K</text>
<text x="157.5" y="215.3">0</text>
<text x="245.9" y="212.7">Q2</text>
<text x="333.2" y="211.4">X19</text>
<text x="379.5" y="213.9">X1</text>
<text x="171.7" y="216.8">R123</text>
<text x="171.7" y="219.3">10K</text>
<text x="191.7" y="219.1">Si2312</text>
<text x="191.7" y="216.5">Q18</text>
<text x="328.1" y="216.5">X16</text>
<text x="386.5" y="219">X20</text>
<text x="103.1" y="224.4">R7</text>
<text x="103.1" y="226.9">10K</text>
<text x="252.4" y="222.9">IRLML6401</text>
<text x="78.7" y="230.5">U3</text>
<text x="252.7" y="231.8">Q3</text>
<text x="22.9" y="234.3">C140</text>
<text x="22.9" y="236.9">10uF</text>
<text x="22.9" y="239.4">6,3V</text>
<text x="35.6" y="239.4">6,3V</text>
<text x="35.6" y="236.9">1uF</text>
<text x="35.6" y="234.3">C80</text>
<text x="48.2" y="234.3">C70</text>
<text x="48.2" y="236.9">100nF</text>
<text x="48.2" y="239.4">16V</text>
<text x="60.9" y="234.3">C69</text>
<text x="60.9" y="236.9">100nF</text>
<text x="60.9" y="239.4">16V</text>
<text x="79.2" y="234.2">VDD</text>
<text x="79.2" y="239.3">VSS</text>
<text x="87.7" y="236.8">nRST</text>
<text x="167.6" y="239.4">Q16</text>
<text x="235.2" y="239.6">R8</text>
<text x="252.7" y="234.3">BSS123</text>
<text x="344" y="236.8">X1</text>
<text x="78.7" y="243.2">MCP120T-475I/TT</text>
<text x="167.6" y="241.9">IRLML6401</text>
<text x="235.2" y="242.2">10K</text>
<text x="310.3" y="246.9">X25</text>
<text x="328.1" y="246.9">X15 X18</text>
<text x="389.1" y="246.9">X27</text>
<text x="360.6" y="261">PHYTEC Messtechnik GmbH</text>
<text x="167.6" y="267.3">IRLML6401</text>
<text x="167.6" y="264.8">Q17</text>
<text x="360.6" y="268.6">D-55129 Mainz</text>
<text x="360.6" y="264.8">Robert-Koch-Strasse 39</text>
<text x="308.4" y="277.2">PBA-C-06 phyBOARD-Mira-i.MX 6</text>
</g>
<g font-size="1.8">
<text x="125.1" y="52.8">VCC5V_IN</text>
<text x="300.7" y="52.3">VCC3V3_CORE</text>
<text x="335.4" y="52.3">VBAT</text>
<text x="359.1" y="52.3">VCC3V3_CORE</text>
<text x="391.3" y="52.8">VBAT</text>
<text x="23.8" y="57.4">VCC3V3_PMOD</text>
<text x="42.2" y="57.4">VCC_BL</text>
<text x="70.3" y="58.1" transform="rotate(-90 70.3 58.1)">3</text>
<text x="78.8" y="58.1" transform="rotate(-90 78.8 58.1)">2</text>
<text x="219.4" y="57.9">5</text>
<text x="241.8" y="57.9">1</text>
<text x="23.4" y="65.5">2</text>
<text x="23.4" y="63">1</text>
<text x="75.5" y="62.9" transform="rotate(-90 75.5 62.9)">1</text>
<text x="219.4" y="63">4</text>
<text x="371.8" y="63">1</text>
<text x="23.4" y="70.6">4</text>
<text x="23.4" y="68.1">3</text>
<text x="129.2" y="70.5" transform="rotate(-90 129.2 70.5)">2</text>
<text x="195.5" y="68.1">EN_3V3</text>
<text x="219.4" y="68.1">2</text>
<text x="241.8" y="68.1">3</text>
<text x="337.4" y="68" transform="rotate(-90 337.4 68)">2</text>
<text x="384" y="68.1">3</text>
<text x="23.4" y="75.7">6</text>
<text x="23.4" y="73.2">5</text>
<text x="33" y="75.7">nPMOD_PWRFAIL</text>
<text x="33" y="73.2">PMOD_PWRGOOD</text>
<text x="68.6" y="73.2">X_nRESET</text>
<text x="68.6" y="75.7">X_ECSPI2_RDY/nPMON_PWRFAIL</text>
<text x="129.2" y="75.1" transform="rotate(-90 129.2 75.1)">1</text>
<text x="253.6" y="75.6" transform="rotate(-90 253.6 75.6)">2</text>
<text x="337.4" y="72.5" transform="rotate(-90 337.4 72.5)">1</text>
<text x="371.8" y="73.2">2</text>
<text x="253.6" y="80.2" transform="rotate(-90 253.6 80.2)">1</text>
<text x="307" y="78.6" transform="rotate(-90 307 78.6)">1</text>
<text x="337.4" y="80.7" transform="rotate(-90 337.4 80.7)">1</text>
<text x="337.4" y="87.8" transform="rotate(-90 337.4 87.8)">2</text>
<text x="183.4" y="98.2">GND</text>
<text x="211.3" y="98.2">GND</text>
<text x="264.6" y="98.2">GND</text>
<text x="335.7" y="100.8">GND</text>
<text x="391.6" y="100.8">GND</text>
<text x="84.8" y="134.1">VCC3V3_CORE</text>
<text x="103.1" y="134.1">VCC3V3</text>
<text x="169.2" y="133.6">VCC3V3</text>
<text x="181.9" y="133.6">VCC3V3</text>
<text x="325.1" y="143.9">Shield</text>
<text x="358.1" y="143.9">Shield</text>
<text x="66" y="154.4">X_nRESET</text>
<text x="154.9" y="154.4">X_I2C1_SDA</text>
<text x="243.8" y="154.1">Shield</text>
<text x="264.6" y="154.1">GND</text>
<text x="66" y="159.5">X_ECSPI2_RDY/nPMON_PWRFAIL</text>
<text x="154.9" y="159.5">X_I2C1_SCL</text>
<text x="137.4" y="192.5">VDD_3V3_LOGIC</text>
<text x="183.5" y="192.5">VCC5V_IN</text>
<text x="155.9" y="207.7">3</text>
<text x="66.7" y="215.4">VCC5V_IN</text>
<text x="97.2" y="215.4">VCC5V_IN</text>
<text x="137.1" y="212.8">X_PWRGOOD_3V3</text>
<text x="155.9" y="212.8">1</text>
<text x="163" y="210.3">2</text>
<text x="186.4" y="214.9">3</text>
<text x="195.9" y="210.3">V_DISABLE</text>
<text x="226.9" y="212.3">VCC3V3_PMOD</text>
<text x="260" y="212.3">VCC3V3_CORE</text>
<text x="157.4" y="217.9">2+3</text>
<text x="184.4" y="217.9">1</text>
<text x="245.5" y="218.1" transform="rotate(-90 245.5 218.1)">3</text>
<text x="254" y="218.1" transform="rotate(-90 254 218.1)">2</text>
<text x="186.4" y="222.5">2</text>
<text x="250.7" y="222.9" transform="rotate(-90 250.7 222.9)">1</text>
<text x="256.5" y="225.5">EN_3V3</text>
<text x="77.2" y="233.1">2</text>
<text x="103.6" y="229.6">nm</text>
<text x="168.1" y="230.3">GND</text>
<text x="185.9" y="230.3">GND</text>
<text x="245.3" y="233.1">1</text>
<text x="247.4" y="230.1">3</text>
<text x="77.2" y="238.2">3</text>
<text x="94.5" y="235.7">1</text>
<text x="106.7" y="235.7">X_nRESET</text>
<text x="247.4" y="237.7">2</text>
<text x="145.8" y="240.8">VCC3V3_CORE</text>
<text x="171.2" y="245.8">2</text>
<text x="173.2" y="245.8">3</text>
<text x="189.5" y="240.8">VCC3V3</text>
<text x="69.1" y="250.6">GND</text>
<text x="171.2" y="248.4">1</text>
<text x="231.6" y="250.6">GND</text>
<text x="246.9" y="250.6">GND</text>
<text x="160" y="256">V_DISABLE</text>
<text x="148" y="266.2">VCC5V_IN</text>
<text x="190" y="266.2">VCC5V</text>
<text x="171.2" y="273.8">1</text>
<text x="171.2" y="271.2">2</text>
<text x="173.2" y="271.2">3</text>
<text x="298.4" y="273.8">Project:</text>
<text x="360.6" y="273.8">Department :</text>
<text x="373.3" y="273.8">F&amp;E</text>
<text x="160" y="281.4">V_DISABLE</text>
<text x="360.6" y="277.6">Author:</text>
<text x="368.2" y="277.6">R.Stidronski</text>
<text x="306.8" y="282.7">26.05.2015</text>
<text x="327.6" y="282.7">PCB-No.:</text>
<text x="337.7" y="282.7">1434.2</text>
<text x="360.6" y="282.7">Revision : 001</text>
<text x="380.9" y="282.7">Sheet</text>
<text x="389.3" y="282.7">4</text>
<text x="394.1" y="282.7">of</text>
<text x="400.2" y="282.7">20</text>
</g>
</svg>
